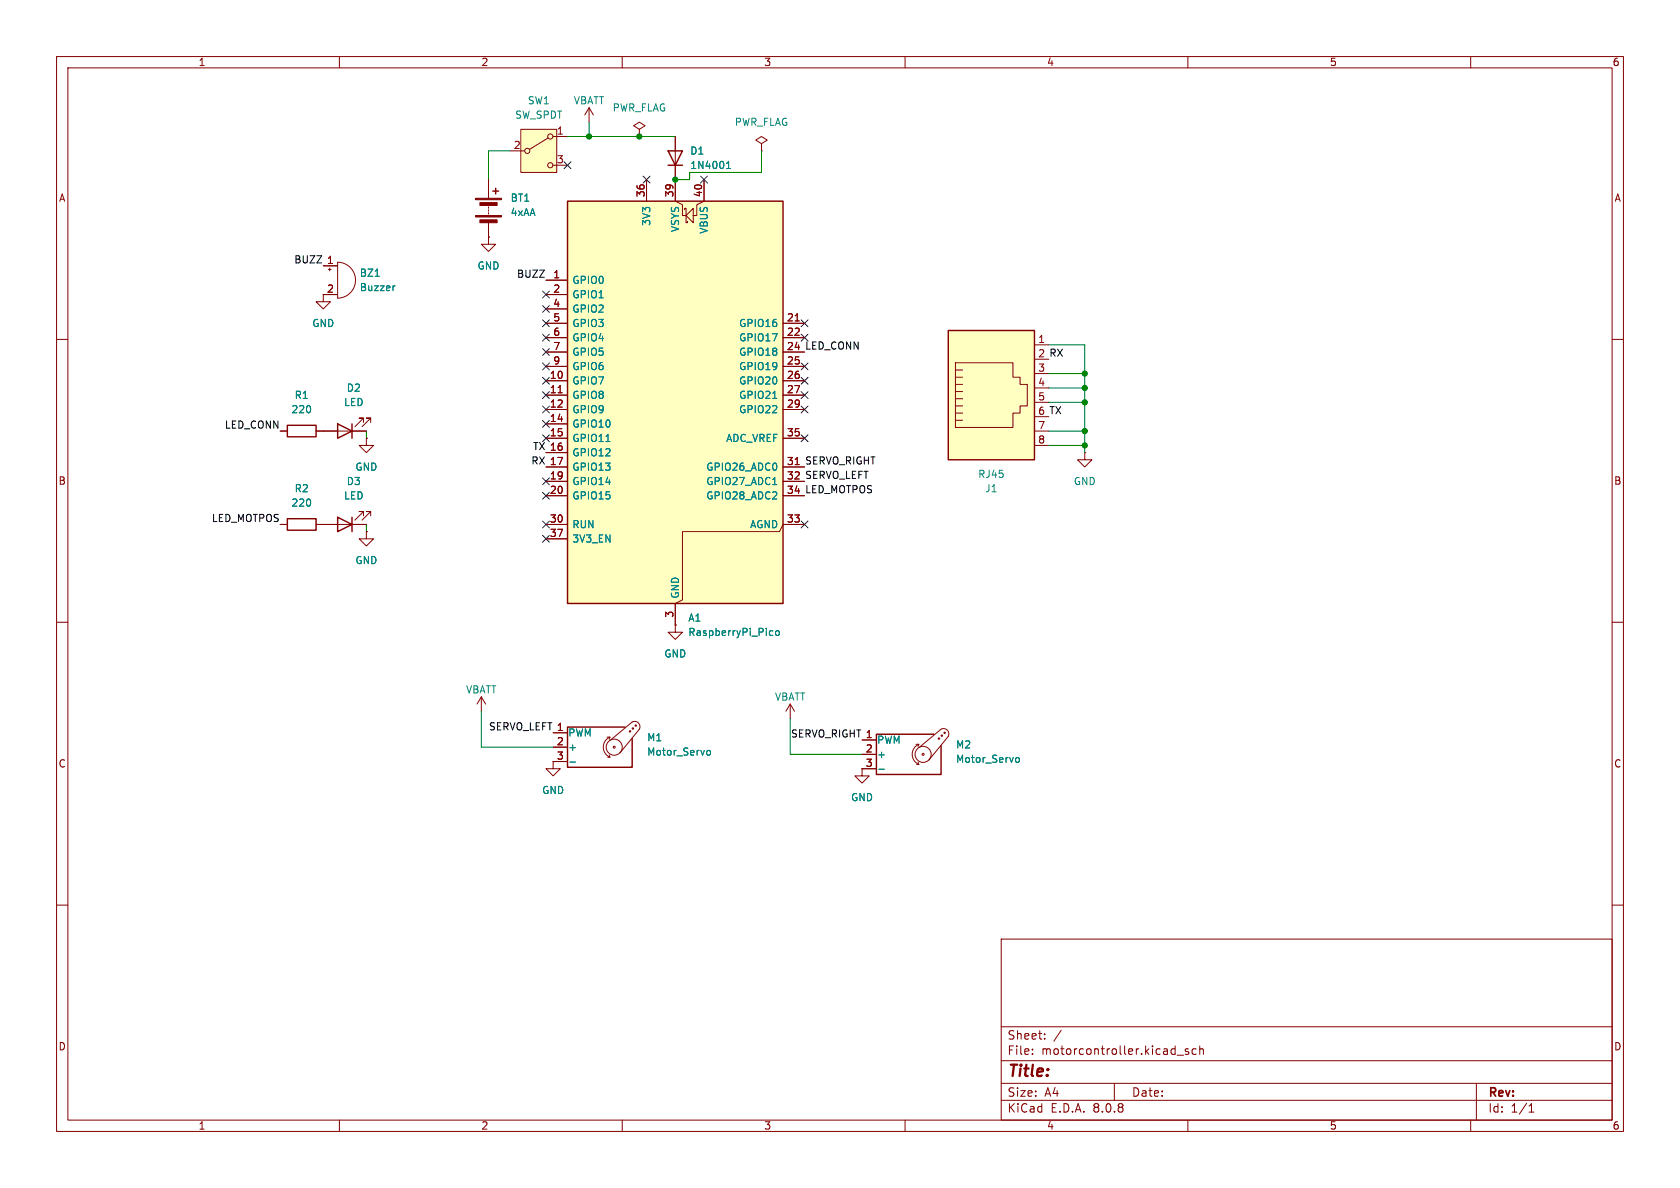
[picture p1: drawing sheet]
<svg xmlns="http://www.w3.org/2000/svg" width="297mm" height="210mm" viewBox="0 0 297 210" stroke-linecap="round" stroke-linejoin="round" font-family="sans-serif">
<g fill="none" stroke="#840000" stroke-width=".18">
<path d="M10 10h277v190h-277zM12 12h273v186h-273zM60 10v2M110 10v2M160 10v2M210 10v2M260 10v2M119.4 24.1v7.7M10 60h2M57.1 76.2h7.7M64.3 74.7v-.8h-.8h.8l-1.6 1.5M65.5 74.7v-.8h-.7h.7l-1.5 1.5"/>
<path d="M285 60h2M10 110h2M285 110h2M10 160h2M177 166h108v32h-108zM285 160h2M60 198v2M110 198v2M160 198v2M177 194.5h108M177 191.5h108M177 187.5h108"/>
<path d="M177 181.5h108M182.5 186.3v.1M182.5 185.5v.1M184.7 183.6v.1M184.7 182.8v.1M187.6 182.1l-1.3 2M197 191.5v3M208.1 186.5h1.1M210 198v2M210.1 185.5l-.4-.1-.2 .2 .1 .2 .5 .2v.3h-.6M211.5 185.5l-.5-.1-.3 .3v.4l.2 .2h.6M212.1 185.5l.2-.1 .4 .1v.9"/>
<path d="M212.1 184.9v1.5M260 198v2M261 191.5v6.5M270.3 196.6h.9M270.3 195.5l.4-.4v1.5"/>
</g>
<path d="M118.1 26.7h2.5l-1.2 2.5zM118.1 29.2h2.5M59.7 74.9l2.5 1.3-2.5 1.3zM62.2 74.9v2.6" fill="none" stroke="#840000" stroke-width=".25"/>
<path d="M128.4 29.8h.8M128.4 28.9l.4-.4v1.3" fill="none" stroke="#008484" stroke-width=".18"/>
<path d="M92.1 22.9h6.3v7.6h-6.3z" fill="#ffffc2"/>
<g fill="none" stroke="#840000" stroke-width=".18">
<path d="M104.1 19.1l-.7 1.2M104.1 19.1v2.5M104.1 19.1l.8 1.2M86.4 31.8v3.3M86.4 36.6v.2M86.4 37.1v.2M86.4 37.6v.2M86.4 39.4v2.5M90.2 26.7h2.5M92.1 22.9h6.3v7.6h-6.3zM96.9 24.4l-3.3 2M97.8 24.1h2.5"/>
<path d="M97.8 29.2h2.5M113 22.9l1-.7-1-.6-1 .6 1 .7v1.2M113 24.1h.1M86.4 41.9v1.3h1.2l-1.2 1.3-1.3-1.3h1.3M86.4 41.9h.1"/>
<circle cx="93.2" cy="26.7" r=".46"/>
<circle cx="97.3" cy="24.1" r=".46"/>
<circle cx="97.3" cy="29.2" r=".46"/>
</g>
<g fill="#840000" stroke="#840000" stroke-width=".18">
<path d="M84.1 38.1h4.5v.3h-4.5z"/>
<path d="M84.1 35.1h4.5v.2h-4.5z"/>
<path d="M84.8 38.9h3.1v.5h-3.1z"/>
<path d="M84.8 35.8h3.1v.5h-3.1z"/>
</g>
<path d="M87.1 33.8h1M87.6 33.3v1" fill="none" stroke="#840000" stroke-width=".25"/>
<path d="M100.3 35.6h38.1v71.1h-38.1z" fill="#ffffc2"/>
<path d="M100.3 35.6h38.1v71.1h-38.1zM50.8 91.7h5.1v2h-5.1zM59.7 91.4l2.5 1.3-2.5 1.3zM62.2 91.4v2.6M110.5 128.5h-10.2v7.1h11.5v-5M165.1 129.8h-10.2v7.1h11.5v-5.1" fill="none" stroke="#840000" stroke-width=".25"/>
<g fill="none" stroke="#840000" stroke-width=".18">
<path d="M114.3 31.8v3.8M119.4 31.8v3.8l1.2 .6v1.9h.7M121 37.1v-.3h.3v2.6h.2v-.3M122.6 36.8v2.6l-1.3-1.3zM124.5 31.8v3.8l-1.3 .6v1.9h-.6M134.6 25.4l1-.6-1-.7-1 .7 1 .6v1.3M134.6 26.7h.1M57.1 47h2.6M58 47.6h.5M58.3 47.4v.5M59.7 52.1h-2.6v1.2h1.3l-1.3 1.3-1.2-1.3h1.2M59.7 46.4a3.2 3.2 0 0 1 3.2 3.1 3.2 3.2 0 0 1-3.2 3.2z"/>
<path d="M96.5 49.5h3.8M96.5 52.1h3.8M96.5 57.2h3.8M96.5 59.7h3.8M96.5 54.6h3.8M138.4 57.2h3.8M138.4 59.7h3.8M140.6 56.7h.7M96.5 67.3h3.8M96.5 69.9h3.8M96.5 72.4h3.8M96.5 74.9h3.8"/>
<path d="M96.5 77.5h3.8M96.5 62.2h3.8M96.5 64.8h3.8M98.7 69.4h.7M138.4 67.3h3.8M138.4 69.9h3.8M138.4 72.4h3.8M138.4 77.5h3.8M138.4 62.2h3.8M138.4 64.8h3.8M49.5 92.7h1.3M55.9 92.7h8.9"/>
<path d="M64.3 91.2v-.8h-.8h.8l-1.6 1.5M64.8 94v1.3h1.2l-1.2 1.2-1.3-1.2h1.3M64.8 94h.1M65.5 91.2v-.8h-.7h.7l-1.5 1.5M96.5 80h3.8M96.5 82.6h3.8M96.5 85.1h3.8M96.5 87.6h3.8M96.5 92.7h3.8M96.5 95.3h3.8M138.4 82.6h3.8M138.4 85.1h3.8"/>
<path d="M138.4 87.6h3.8M140.6 82.1h.7M142.2 92.7h-3.8l-.6 1.3h-17.2v12l-1.2 .7v3.8M119.4 110.5v1.3h1.2l-1.2 1.2-1.3-1.2h1.3M119.4 110.5h.1M85.1 123.2l-.8 1.3M85.1 123.2v2.5M85.1 123.2l.8 1.3M97.8 134.6v1.3h1.3l-1.3 1.3-1.3-1.3h1.3M97.8 134.6h.1M97.8 129.5h2.5M97.8 132.1h2.5"/>
<path d="M97.8 134.6h2.5M107.3 130.3h.5M107.4 133.9h.4M107.7 133.5l.1 .4M107.8 130.3a1.94 1.94 0 0 0-1.1 1.8 1.94 1.94 0 0 0 1.1 1.8M107.8 130.3l-.1 .4M107.9 130.8l3.9-3.2a.95 .95 0 0 1 1.1 .2 .95 .95 0 0 1 .1 1.1l-3.4 4.2M139.7 124.5l-.8 1.2M139.7 124.5v2.5M139.7 124.5l.8 1.2M152.4 135.9v1.3h1.3l-1.3 1.2-1.3-1.2h1.3M152.4 135.9h.1"/>
<path d="M152.4 130.8h2.5M152.4 133.4h2.5M152.4 135.9h2.5M161.9 131.6h.5M162.1 135.1h.3M162.3 134.7l.1 .4M162.4 131.6a1.94 1.94 0 0 0-1.1 1.8 1.94 1.94 0 0 0 1.1 1.7M162.4 131.6l-.1 .4M166.4 128.9a.95 .95 0 0 1 1.1 .2 .95 .95 0 0 1 .1 1.1l-3.4 4.2M166.4 128.9l-3.8 3.2"/>
<circle cx="108.6" cy="132.1" r=".18"/>
<circle cx="108.6" cy="132.1" r="1.42"/>
<circle cx="111.4" cy="129.3" r=".13"/>
<circle cx="111.9" cy="128.8" r=".13"/>
<circle cx="112.4" cy="128.3" r=".13"/>
<circle cx="163.2" cy="133.3" r=".18"/>
<circle cx="163.2" cy="133.3" r="1.42"/>
<circle cx="166" cy="130.6" r=".13"/>
<circle cx="166.5" cy="130" r=".13"/>
<circle cx="167" cy="129.5" r=".13"/>
</g>
<path d="M66.3 48.8h.8M69.8 50.5l-.2 .1M107.1 78h.7M136.6 70.4h.7M136.6 85.7h.7M136.3 111.5l.3 .1M136.6 112.3h-.3M137.2 111.6l.3-.1 .3 .2v.4l-.3 .2h-.3l-.1-.2zM100.8 134.7h.9M124.9 132.9l.3-.3 .3 .1 .1 .2-.1 .5-.3 .1-.3-.2M155.4 136h.9M179.5 134.2l.3-.3 .3 .1 .1 .2-.1 .5-.3 .1-.3-.3" fill="none" stroke="#008484" stroke-width=".18"/>
<path d="M167.6 58.4h15.3v22.9h-15.3z" fill="#ffffc2"/>
<g fill="none" stroke="#840000" stroke-width=".18">
<path d="M86.4 31.8v2.5M86.4 39.4v2.5M114.3 31.8v3.8M119.4 24.1v2.6M119.4 29.2v6.4M124.5 31.8v3.8M57.1 47h2.6M57.1 52.1h2.6M86.4 41.9h.1M96.5 52.1h3.8M96.5 49.5h3.8M96.5 57.2h3.8"/>
<path d="M96.5 59.7h3.8M96.5 54.6h3.8M138.4 57.2h3.8M138.4 59.7h3.8M140.6 56.7h.7M49.5 76.2h1.3M55.9 76.2h3.8M62.2 76.2h2.6M64.8 77.5v1.2h1.2l-1.2 1.3-1.3-1.3h1.3M64.8 77.5h.1M96.5 67.3h3.8M96.5 69.9h3.8"/>
<path d="M96.5 72.4h3.8M96.5 74.9h3.8M96.5 77.5h3.8M96.5 62.2h3.8M96.5 64.8h3.8M98.7 69.4h.7M138.4 67.3h3.8M138.4 69.9h3.8M138.4 72.4h3.8M138.4 77.5h3.8M138.4 62.2h3.8M138.4 64.8h3.8"/>
<path d="M168.9 65.4h1.3M168.9 66.7h1.3M168.9 67.9h1.3M168.9 69.2h1.3M168.9 70.5h1.3M168.9 71.8h1.3M168.9 64.1h10.2v2.6h1.2v1.2h1.3v3.9h-1.3v1.2h-1.2v2.6h-10.2zM168.9 73h1.3M168.9 74.3h1.3M182.9 61h2.5M182.9 66h2.5M182.9 68.6h2.5"/>
<path d="M182.9 71.1h2.5M182.9 73.7h2.5M182.9 76.2h2.5M182.9 78.7h2.5M49.5 92.7h1.3M55.9 92.7h3.8M62.2 92.7h2.6M64.8 94h.1M96.5 92.7h3.8M96.5 80h3.8M96.5 82.6h3.8M96.5 85.1h3.8"/>
<path d="M96.5 87.6h3.8M96.5 95.3h3.8M138.4 92.7h3.8M138.4 82.6h3.8M138.4 85.1h3.8M138.4 87.6h3.8M140.6 82.1h.7M191.8 80v1.3h1.2l-1.2 1.3-1.3-1.3h1.3M191.8 80h.1M119.4 110.5h.1M119.4 106.7v3.8M97.8 134.6h.1"/>
<path d="M97.8 129.5h2.5M97.8 132.1h2.5M97.8 134.6h2.5M152.4 135.9h.1M152.4 130.8h2.5M152.4 133.4h2.5M152.4 135.9h2.5"/>
</g>
<path d="M167.6 58.4h15.3v22.9h-15.3zM50.8 75.2h5.1v2h-5.1z" fill="none" stroke="#840000" stroke-width=".25"/>
<g fill="none" stroke="#008400" stroke-width=".18">
<path d="M90.2 26.7h-3.8v5.1M100.3 24.1h19.1M104.1 21.6v2.5M134.6 26.7v3.8h-12.7v1.3h-2.5M64.8 76.2v1.3M185.4 61h6.4v19M185.4 66h6.4M185.4 68.6h6.4M185.4 76.2h6.4M185.4 71.1h6.4M185.4 78.7h6.4M64.8 92.7v1.3"/>
<path d="M85.1 125.7v6.4h12.7M139.7 127v6.4h12.7"/>
</g>
<g fill="none" stroke="#000084" stroke-width=".18">
<path d="M99.7 28.6l1.2 1.2M100.9 28.6l-1.2 1.2M113.7 31.1l1.2 1.3M114.9 31.1l-1.2 1.3M123.9 31.1l1.2 1.3M125.1 31.1l-1.2 1.3M95.9 59.1l1.2 1.2M95.9 56.5l1.2 1.3M95.9 54l1.2 1.2M95.9 51.5l1.2 1.2M97.1 59.1l-1.2 1.2M97.1 56.5l-1.2 1.3"/>
<path d="M97.1 54l-1.2 1.2M97.1 51.5l-1.2 1.2M141.6 59.1l1.2 1.2M141.6 56.5l1.2 1.3M142.8 59.1l-1.2 1.2M142.8 56.5l-1.2 1.3M95.9 61.6l1.2 1.2M95.9 66.7l1.2 1.2M95.9 64.2l1.2 1.2M95.9 71.8l1.2 1.2M95.9 69.2l1.2 1.3M95.9 76.9l1.2 1.2"/>
<path d="M95.9 74.3l1.2 1.2M97.1 61.6l-1.2 1.2M97.1 66.7l-1.2 1.2M97.1 64.2l-1.2 1.2M97.1 71.8l-1.2 1.2M97.1 69.2l-1.2 1.3M97.1 76.9l-1.2 1.2M97.1 74.3l-1.2 1.2M141.6 69.2l1.2 1.3M141.6 66.7l1.2 1.2M141.6 64.2l1.2 1.2M141.6 76.9l1.2 1.2"/>
<path d="M141.6 71.8l1.2 1.2M142.8 69.2l-1.2 1.3M142.8 66.7l-1.2 1.2M142.8 64.2l-1.2 1.2M142.8 76.9l-1.2 1.2M142.8 71.8l-1.2 1.2M95.9 87l1.2 1.2M95.9 84.5l1.2 1.2M95.9 92.1l1.2 1.2M95.9 94.6l1.2 1.3M97.1 87l-1.2 1.2M97.1 84.5l-1.2 1.2"/>
<path d="M97.1 92.1l-1.2 1.2M97.1 94.6l-1.2 1.3M141.6 92.1l1.2 1.2M142.8 92.1l-1.2 1.2"/>
</g>
<g fill="none" stroke="#008484" stroke-width=".18">
<path d="M128.4 29.8h.8M128.4 28.9l.4-.4v1.3M66.3 48.8h.8M69.8 50.5l-.2 .1M107.1 78h.7M136.6 70.4h.7M136.6 85.7h.7M136.3 111.5l.3 .1M136.6 112.3h-.3M137.2 111.6l.3-.1 .3 .2v.4l-.3 .2h-.3l-.1-.2zM100.8 134.7h.9M124.9 132.9l.3-.3 .3 .1 .1 .2-.1 .5-.3 .1-.3-.2"/>
<path d="M155.4 136h.9M179.5 134.2l.3-.3 .3 .1 .1 .2-.1 .5-.3 .1-.3-.3"/>
</g>
<g fill="#008400" stroke="#008400" stroke-width=".18">
<circle cx="191.8" cy="76.2" r=".46"/>
<circle cx="191.8" cy="78.7" r=".46"/>
<circle cx="191.8" cy="68.6" r=".46"/>
<circle cx="191.8" cy="71.1" r=".46"/>
<circle cx="191.8" cy="66" r=".46"/>
<circle cx="119.4" cy="31.8" r=".46"/>
<circle cx="113" cy="24.1" r=".46"/>
<circle cx="104.1" cy="24.1" r=".46"/>
</g>
<text font-size="2.8" fill="#840000" x="178" y="190.9">Title:</text>
<g font-size="2.1" fill="#840000">
<text x="178" y="184">Sheet:</text>
<text x="178" y="186.7">File:</text>
<text x="184.1" y="186.7">motorcontroller.kicad_sch</text>
<text x="178" y="196.9">KiCad</text>
<text x="178" y="194.1">Size:</text>
<text x="184.7" y="194.1">A4</text>
<text x="185.7" y="196.9">E.D.A.</text>
<text x="193.3" y="196.9">8.0.8</text>
<text x="200" y="194.1">Date:</text>
<text x="263" y="194.3">Rev:</text>
<text x="263" y="196.9">Id:</text>
<text x="267.1" y="196.9">1/1</text>
</g>
<g font-size="1.8" fill="#840000">
<text x="35" y="11.9">1</text>
<text x="85" y="11.9">2</text>
<text x="135" y="11.9">3</text>
<text x="185" y="11.9">4</text>
<text x="235" y="11.9">5</text>
<text x="285" y="11.9">6</text>
<text x="98.4" y="23.9">1</text>
<text x="90.7" y="26.4">2</text>
<text x="98.4" y="29">3</text>
<text x="10.3" y="35.9">A</text>
<text x="114" y="35" transform="rotate(-90 114 35)">36</text>
<text x="119.1" y="35" transform="rotate(-90 119.1 35)">39</text>
<text x="124.2" y="35" transform="rotate(-90 124.2 35)">40</text>
<text x="285.3" y="35.9">A</text>
<text x="57.7" y="46.7">1</text>
<text x="57.7" y="51.8">2</text>
<text x="97.7" y="49.3">1</text>
<text x="97.7" y="51.8">2</text>
<text x="97.7" y="54.4">4</text>
<text x="97.7" y="56.9">5</text>
<text x="97.7" y="59.4">6</text>
<text x="139" y="56.9">21</text>
<text x="139" y="59.4">22</text>
<text x="97.7" y="62">7</text>
<text x="97.7" y="64.5">9</text>
<text x="139" y="62">24</text>
<text x="139" y="64.5">25</text>
<text x="183.4" y="60.7">1</text>
<text x="183.4" y="65.8">3</text>
<text x="97.1" y="67.1">10</text>
<text x="97.1" y="69.6">11</text>
<text x="139" y="67.1">26</text>
<text x="139" y="69.6">27</text>
<text x="183.4" y="68.3">4</text>
<text x="183.4" y="70.9">5</text>
<text x="97.1" y="72.1">12</text>
<text x="97.1" y="74.7">14</text>
<text x="97.1" y="77.2">15</text>
<text x="139" y="72.1">29</text>
<text x="139" y="77.2">35</text>
<text x="183.4" y="75.9">7</text>
<text x="97.1" y="79.8">16</text>
<text x="97.1" y="82.3">17</text>
<text x="139" y="82.3">31</text>
<text x="183.4" y="78.5">8</text>
<text x="10.3" y="85.9">B</text>
<text x="97.1" y="84.8">19</text>
<text x="97.1" y="87.4">20</text>
<text x="139" y="84.8">32</text>
<text x="139" y="87.4">34</text>
<text x="285.3" y="85.9">B</text>
<text x="97.1" y="92.5">30</text>
<text x="97.1" y="95">37</text>
<text x="139" y="92.5">33</text>
<text x="119.1" y="109.3" transform="rotate(-90 119.1 109.3)">3</text>
<text x="98.4" y="131.8">2</text>
<text x="98.4" y="129.3">1</text>
<text x="153" y="130.6">1</text>
<text x="10.3" y="135.9">C</text>
<text x="98.4" y="134.4">3</text>
<text x="153" y="133.1">2</text>
<text x="153" y="135.6">3</text>
<text x="285.3" y="135.9">C</text>
<text x="10.3" y="185.9">D</text>
<text x="285.3" y="185.9">D</text>
<text x="35" y="199.9">1</text>
<text x="85" y="199.9">2</text>
<text x="135" y="199.9">3</text>
<text x="185" y="199.9">4</text>
<text x="235" y="199.9">5</text>
<text x="285" y="199.9">6</text>
</g>
<g font-size="1.8" fill="#008484">
<text x="91" y="21.2">SW_SPDT</text>
<text x="93.2" y="18.6">SW1</text>
<text x="101.3" y="18.6">VBATT</text>
<text x="108.2" y="19.9">PWR_FLAG</text>
<text x="129.8" y="22.5">PWR_FLAG</text>
<text x="121.9" y="27.5">D1</text>
<text x="90.2" y="35.9">BT1</text>
<text x="121.9" y="30.1">1N4001</text>
<text x="90.2" y="38.4">4xAA</text>
<text x="115.2" y="40" transform="rotate(-90 115.2 40)">3V3</text>
<text x="120.2" y="41.1" transform="rotate(-90 120.2 41.1)">VSYS</text>
<text x="125.3" y="41.4" transform="rotate(-90 125.3 41.4)">VBUS</text>
<text x="84.3" y="47.9">GND</text>
<text x="63.5" y="49.1">BZ1</text>
<text x="63.5" y="51.7">Buzzer</text>
<text x="101.1" y="50.4">GPIO0</text>
<text x="101.1" y="52.9">GPIO1</text>
<text x="55.1" y="58">GND</text>
<text x="101.1" y="55.5">GPIO2</text>
<text x="101.1" y="58">GPIO3</text>
<text x="130.6" y="58">GPIO16</text>
<text x="101.1" y="60.6">GPIO4</text>
<text x="101.1" y="63.1">GPIO5</text>
<text x="101.1" y="65.6">GPIO6</text>
<text x="130.6" y="60.6">GPIO17</text>
<text x="130.6" y="63.1">GPIO18</text>
<text x="130.6" y="65.6">GPIO19</text>
<text x="52" y="70.7">R1</text>
<text x="60.7" y="72">LED</text>
<text x="61.2" y="69.4">D2</text>
<text x="101.1" y="68.2">GPIO7</text>
<text x="101.1" y="70.7">GPIO8</text>
<text x="130.6" y="68.2">GPIO20</text>
<text x="130.6" y="70.7">GPIO21</text>
<text x="51.4" y="73.3">220</text>
<text x="101.1" y="73.3">GPIO9</text>
<text x="101.1" y="75.8">GPIO10</text>
<text x="130.6" y="73.3">GPIO22</text>
<text x="62.7" y="83.4">GND</text>
<text x="101.1" y="78.3">GPIO11</text>
<text x="101.1" y="80.9">GPIO12</text>
<text x="101.1" y="83.4">GPIO13</text>
<text x="124.8" y="83.4">GPIO26_ADC0</text>
<text x="128.3" y="78.3">ADC_VREF</text>
<text x="51.4" y="89.8">220</text>
<text x="52" y="87.2">R2</text>
<text x="60.7" y="88.5">LED</text>
<text x="61.2" y="86">D3</text>
<text x="101.1" y="86">GPIO14</text>
<text x="101.1" y="88.5">GPIO15</text>
<text x="124.8" y="86">GPIO27_ADC1</text>
<text x="124.8" y="88.5">GPIO28_ADC2</text>
<text x="172.8" y="84.7">RJ45</text>
<text x="174.1" y="87.2">J1</text>
<text x="189.7" y="86">GND</text>
<text x="101.1" y="93.6">RUN</text>
<text x="132.5" y="93.6">AGND</text>
<text x="62.7" y="99.9">GND</text>
<text x="101.1" y="96.1">3V3_EN</text>
<text x="120.2" y="105.9" transform="rotate(-90 120.2 105.9)">GND</text>
<text x="121.6" y="110.1">A1</text>
<text x="121.6" y="112.6">RaspberryPi_Pico</text>
<text x="117.3" y="116.4">GND</text>
<text x="82.3" y="122.8">VBATT</text>
<text x="136.9" y="124.1">VBATT</text>
<text x="100.4" y="130.4">PWM</text>
<text x="114.3" y="131.2">M1</text>
<text x="155" y="131.7">PWM</text>
<text x="100.4" y="132.9">+</text>
<text x="114.3" y="133.8">Motor_Servo</text>
<text x="155" y="134.2">+</text>
<text x="168.9" y="132.5">M2</text>
<text x="168.9" y="135.1">Motor_Servo</text>
<text x="95.8" y="140.6">GND</text>
<text x="150.4" y="141.8">GND</text>
</g>
<g font-size="1.8">
<text x="51.9" y="46.6">BUZZ 1</text>
<text x="91.3" y="49.2">BUZZ</text>
<text x="142.2" y="61.9">LED_CONN</text>
<text x="183.4" y="63.2">2 RX</text>
<text x="39.7" y="75.9">LED_CONN</text>
<text x="183.4" y="73.4">6 TX</text>
<text x="93.8" y="82.2">RX 17</text>
<text x="94.1" y="79.7">TX 16</text>
<text x="142.2" y="82.2">SERVO_RIGHT</text>
<text x="142.2" y="87.3">LED_MOTPOS</text>
<text x="142.2" y="84.7">SERVO_LEFT</text>
<text x="37.4" y="92.4">LED_MOTPOS</text>
<text x="86.3" y="129.2">SERVO_LEFT 1</text>
<text x="139.7" y="130.5">SERVO_RIGHT 1</text>
</g>
</svg>
